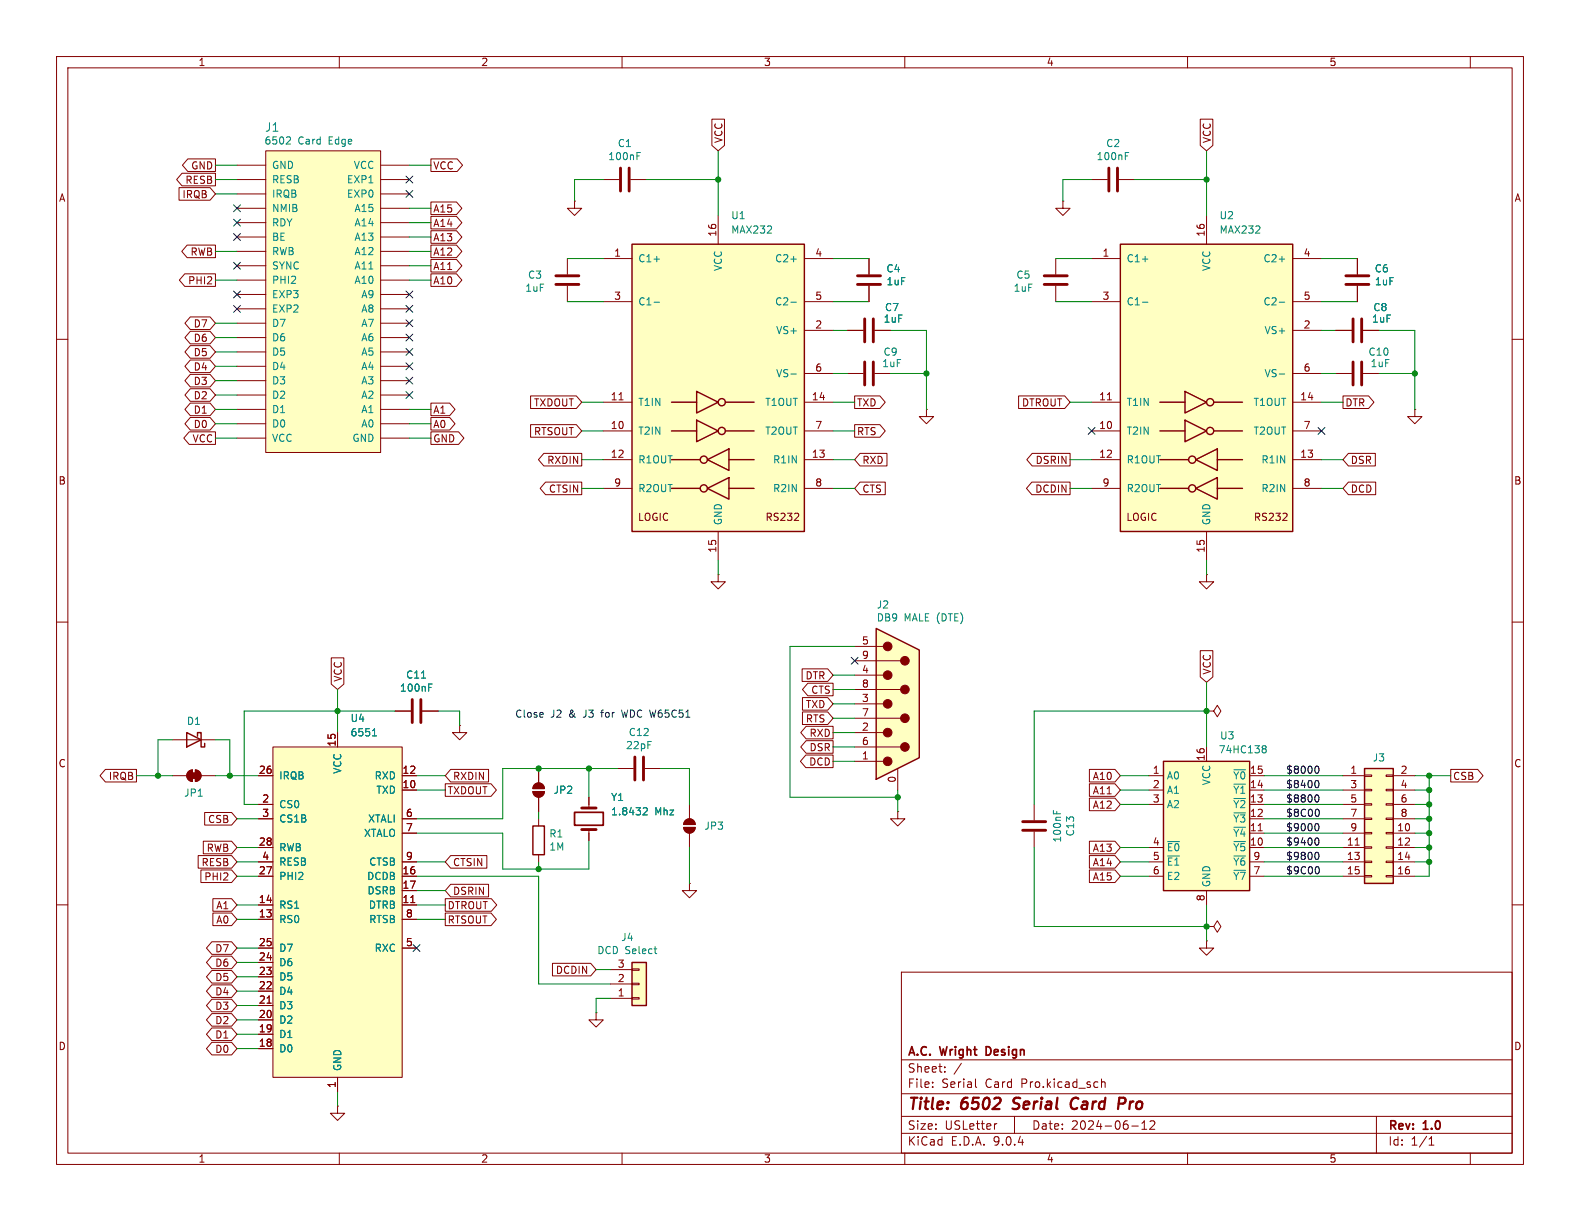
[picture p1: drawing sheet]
<svg xmlns="http://www.w3.org/2000/svg" width="279mm" height="216mm" viewBox="0 0 279 216" stroke-linecap="round" stroke-linejoin="round" font-family="sans-serif">
<g fill="none" stroke="#840000" stroke-width=".18">
<path d="M10 10h259.4v195.9h-259.4zM12 12h255.4v191.9h-255.4zM60 10v2M110 10v2M160 10v2M210 10v2M260 10v2M193 31.8h2.8M197.9 31.8h2.8M186.7 45.7v2.8M186.7 50.5v2.8M10 60h2"/>
<path d="M163.8 72.4v1.3h1.3l-1.3 1.2-1.2-1.2h1.2M163.8 72.4h.1M267.4 60h2M10 110h2M267.4 110h2M30.5 130.8h7.6M10 160h2M159.4 171.9h108v32h-108zM213.4 166.4v1.2h1.2l-1.2 1.3-1.3-1.3h1.3M213.4 166.4h.1M267.4 160h2M159.4 197.4h108"/>
<path d="M159.4 193.4h108M159.4 187.4h108M164.9 192.1v.2M164.9 191.4v.1M167.1 189.4v.2M167.1 188.7v.1M170 188l-1.3 1.9M172.5 190.8v1.3l.2 .2M176.3 198.7l-.3 .1M179.4 197.4v3M194.8 190.8v1.5M194.8 191.4l.2-.1 .4 .1v.9"/>
<path d="M200.1 199.1h1.2M201.9 199.7h.9M201.9 198.6l.5-.4v1.5M203.4 198.3l.5-.1 .2 .1 .1 .3-.9 1.1h.9M243.4 197.4v6.5M60 203.9v2M110 203.9v2M159.4 200.4h108M160 203.9v2M210 203.9v2M252.7 202.5h.9M252.7 201.4l.4-.4v1.5"/>
<path d="M260 203.9v2"/>
</g>
<path d="M179 196l.3 .1M179.4 194.3l-.2 .4 .1 .2M190.3 194.1a1.13 1.13 0 0 0-.9 .7 1.13 1.13 0 0 0 .2 1.2l.3 .1 .5-.1M197.9 194.1l1 .1a.58 .58 0 0 1-.3 1h-.8" fill="none" stroke="#840000" stroke-width=".4"/>
<path d="M174.7 185.1h-.3v1.5h.3" fill="none" stroke="#840000" stroke-width=".3"/>
<path d="M33 129.5l2.6 1.3-2.6 1.3zM34.9 130.2v-.7h.7v2.6h.6v-.7" fill="none" stroke="#840000" stroke-width=".25"/>
<path d="M196.1 29.7v4.1M197.6 29.7v4.1M184.7 48.8h4M184.7 50.3h4" fill="none" stroke="#840000" stroke-width=".51"/>
<path d="M199 27.6h.4M199 27h.6" fill="none" stroke="#008484" stroke-width=".18"/>
<path d="M241.3 135.9h5.1v20.3h-5.1z" fill="#ffffc2"/>
<path d="M241.3 135.9h5.1v20.3h-5.1z" fill="none" stroke="#840000" stroke-width=".25"/>
<g fill="none" stroke="#840000" stroke-width=".18">
<path d="M237.5 137.2h3.8M237.5 139.7h3.8M241.3 137h1.3v.3h-1.3zM241.3 139.6h1.3v.2h-1.3zM245.1 137h1.3v.3h-1.3zM245.1 139.6h1.3v.2h-1.3zM246.4 137.2h3.8M246.4 139.7h3.8M237.5 142.2h3.8M237.5 144.8h3.8M237.5 147.3h3.8M237.5 149.9h3.8"/>
<path d="M237.5 152.4h3.8M237.5 154.9h3.8M239.6 149.4h.8M241.3 142.1h1.3v.3h-1.3zM241.3 144.7h1.3v.2h-1.3zM241.3 147.2h1.3v.2h-1.3zM241.3 149.7h1.3v.3h-1.3zM241.3 152.3h1.3v.2h-1.3zM241.3 154.8h1.3v.3h-1.3zM245.1 142.1h1.3v.3h-1.3zM245.1 144.7h1.3v.2h-1.3zM245.1 147.2h1.3v.2h-1.3z"/>
<path d="M245.1 149.7h1.3v.3h-1.3zM245.1 152.3h1.3v.2h-1.3zM245.1 154.8h1.3v.3h-1.3zM246.4 142.2h3.8M246.4 144.8h3.8M246.4 147.3h3.8M246.4 149.9h3.8M246.4 152.4h3.8M246.4 154.9h3.8M213.4 163.8h1.2l.7-1 .6 1-.6 1-.7-1M213.4 163.8h.1"/>
</g>
<path d="M205.7 134.6h15.3v22.9h-15.3z" fill="#ffffc2"/>
<path d="M205.7 134.6h15.3v22.9h-15.3z" fill="none" stroke="#840000" stroke-width=".25"/>
<g fill="none" stroke="#840000" stroke-width=".18">
<path d="M203.2 137.2h2.5M203.2 139.7h2.5M213.4 132.1v2.5M221 137.2h2.5M221 139.7h2.5M203.2 142.2h2.5M203.2 149.9h2.5M203.2 152.4h2.5M203.2 154.9h2.5M213.4 157.5v2.5M221 142.2h2.5M221 149.9h2.5"/>
<path d="M221 152.4h2.5M221 154.9h2.5M221 144.8h2.5M221 147.3h2.5M222.5 146.9h.7M59.7 195.6v1.3h1.3l-1.3 1.2-1.3-1.2h1.3M59.7 195.6h.1"/>
</g>
<path d="M218.2 136.1h2M223.3 132.3l.1 .1M223.3 131.9h.4l.1 .1 .1 .2-.2 .2M223.4 132.4h.3M223.4 132.4l-.1 .1M223.7 132.4l.2 .2-.1 .4-.1 .1h-.4M206.5 148.8h2.1" fill="none" stroke="#008484" stroke-width=".18"/>
<path d="M48.3 132.1h22.8v58.4h-22.8z" fill="#ffffc2"/>
<g fill="none" stroke="#840000" stroke-width=".18">
<path d="M45.7 137.2h2.6M48.3 132.1h22.8v58.4h-22.8zM59.7 129.5v2.6M71.1 137.2h2.6M71.1 139.7h2.6M45.7 142.2h2.6M45.7 144.8h2.6M45.7 149.9h2.6M45.7 152.4h2.6M45.7 154.9h2.6M71.1 144.8h2.6M71.1 152.4h2.6"/>
<path d="M71.1 154.9h2.6M71.1 147.3h2.6M71.1 157.5h2.6M72.6 159.6h.8M45.7 160h2.6M45.7 162.6h2.6M45.7 167.6h2.6M45.7 170.2h2.6M45.7 172.7h2.6M45.7 175.3h2.6M45.7 177.8h2.6M47.2 177.4h.8"/>
<path d="M71.1 160h2.6M71.1 162.6h2.6M71.1 167.6h2.6M45.7 180.3h2.6M45.7 182.9h2.6M45.7 185.4h2.6M59.7 190.5v2.5"/>
</g>
<path d="M65.9 130.1h.7M66 129.2l.2-.4v1.3" fill="none" stroke="#008484" stroke-width=".18"/>
<path d="M154.9 111.1l7.7 3.8v19.1l-7.7 3.8z" fill="#ffffc2"/>
<g fill="none" stroke="#840000" stroke-width=".18">
<path d="M101.6 35.6v1.2h1.3l-1.3 1.3-1.3-1.3h1.3M101.6 35.6h.1M106.7 31.8h2.8M111.5 31.8h2.8M100.3 45.7v2.8M100.3 50.5v2.8M149.9 58.4h2.8M153.7 45.7v2.8M153.7 50.5v2.8M154.7 58.4h2.8M236.2 58.4h2.8M240 45.7v2.8"/>
<path d="M240 50.5v2.8M241 58.4h2.8M149.9 66h2.8M154.7 66h2.8M236.2 66h2.8M241 66h2.8M151.1 114.3h5.1M151.1 116.8h8.2M151.1 119.4h5.1M213.4 101.6v1.3h1.2l-1.2 1.2-1.3-1.2h1.3M213.4 101.6h.1M151.1 121.9h8.2"/>
<path d="M151.1 124.5h5.1M151.1 127h8.2M151.1 129.5h5.1M151.1 132.1h8.2M151.1 134.6h5.1M158.7 135.9v3.8M213.4 125.7h1.2l.7-1 .6 1-.6 1-.7-1M213.4 125.7h.1M182.9 142.2v2.8M182.9 147.1v2.8"/>
</g>
<path d="M154.9 111.1l7.7 3.8v19.1l-7.7 3.8z" fill="none" stroke="#840000" stroke-width=".25"/>
<g fill="#840000" stroke="#840000" stroke-width=".18">
<circle cx="157" cy="114.3" r=".76"/>
<circle cx="157" cy="119.4" r=".76"/>
<circle cx="157" cy="124.5" r=".76"/>
<circle cx="157" cy="129.5" r=".76"/>
<circle cx="157" cy="134.6" r=".76"/>
<circle cx="160" cy="116.8" r=".76"/>
<circle cx="160" cy="121.9" r=".76"/>
<circle cx="160" cy="127" r=".76"/>
<circle cx="160" cy="132.1" r=".76"/>
</g>
<g fill="none" stroke="#840000" stroke-width=".51">
<path d="M109.7 29.7v4.1M111.3 29.7v4.1M98.3 48.8h4.1M98.3 50.3h4.1M151.6 48.8h4.1M151.6 50.3h4.1M152.9 56.4v4.1M154.4 56.4v4.1M238 48.8h4.1M238 50.3h4.1M239.3 56.4v4.1M240.8 56.4v4.1"/>
<path d="M152.9 64v4.1M154.4 64v4.1M239.3 64v4.1M240.8 64v4.1M180.8 145.3h4.1M180.8 146.8h4.1"/>
</g>
<path d="M112.6 27.6h.5M112.6 27h.6M186.3 143.3v.6M186.9 143.5v.4" fill="none" stroke="#008484" stroke-width=".18"/>
<path d="M198.1 43.2h30.5v50.8h-30.5z" fill="#ffffc2"/>
<g fill="none" stroke="#840000" stroke-width=".25">
<path d="M198.1 43.2h30.5v50.8h-30.5zM205.1 71.1h4.4M205.1 76.2h4.4M209.5 69.2l3.9 1.9-3.9 1.9zM209.5 74.3l3.9 1.9-3.9 1.9zM214.6 71.1h5.1M214.6 76.2h5.1M205.1 81.3h5.1M205.1 86.4h5.1M211.5 81.3l3.8-1.9v3.8zM211.5 86.4l3.8-1.9v3.8zM215.3 81.3h4.4"/>
<path d="M215.3 86.4h4.4M94.2 146.1h2.1v5h-2.1z"/>
<circle cx="214" cy="71.1" r=".63"/>
<circle cx="214" cy="76.2" r=".63"/>
<circle cx="210.8" cy="81.3" r=".63"/>
<circle cx="210.8" cy="86.4" r=".63"/>
</g>
<g fill="none" stroke="#840000" stroke-width=".18">
<path d="M188 35.6v1.2h1.2l-1.2 1.3-1.3-1.3h1.3M188 35.6h.1M213.4 38.1v5.1M193 45.7h5.1M193 53.3h5.1M228.6 45.7h5.1M228.6 53.3h5.1M228.6 58.4h5.1M193 71.1h5.1M193 76.2h5.1M195.8 70.7h.7M228.6 71.1h5.1"/>
<path d="M228.6 76.2h5.1M228.6 66h5.1M193 81.3h5.1M193 86.4h5.1M213.4 94v5.1M226.8 92h.8M227.5 90.9v.4M228.6 81.3h5.1M228.6 86.4h5.1M127 101.6v1.3h1.3l-1.3 1.2-1.3-1.2h1.3M127 101.6h.1M94.2 140h2.1a1.02 1.02 0 0 1-1.1 1 1.02 1.02 0 0 1-1-1z"/>
<path d="M94.5 138.7a1.02 1.02 0 0 1 1.1-.2 1.02 1.02 0 0 1 .7 .9h-2.1zM95.2 135.9v2.5M109.2 135.9h2.8M114 135.9h2.8M95.2 141v2.5M95.2 144.8v1.3M95.2 151.1v1.3M104.1 141v1.9M104.1 146.7v1.9M120.9 146.3h2a1.02 1.02 0 0 1-1 1 1.02 1.02 0 0 1-1-1zM121.2 145.1a1.02 1.02 0 0 1 1.1-.2 1.02 1.02 0 0 1 .6 .9h-2zM121.9 156.2v1.3h1.3l-1.3 1.3-1.3-1.3h1.3"/>
<path d="M121.9 156.2h.1M121.9 142.2v2.6M121.9 147.3v2.6M158.7 143.5v1.3h1.3l-1.3 1.3-1.2-1.3h1.2M158.7 143.5h.1"/>
</g>
<path d="M202 45.8h1M202 53.4h1M226.2 45.8h1M226.2 53.4h1M226.2 66.1h1M113.8 142.9l.4-.1 .3 .4-.8 .9h.8" fill="none" stroke="#008484" stroke-width=".18"/>
<path d="M112.3 133.9v4M113.8 133.9v4M102.9 142.9h2.5M102.9 146.7h2.5" fill="none" stroke="#840000" stroke-width=".51"/>
<path d="M101.6 143.6h5.1v2.3h-5.1z" fill="none" stroke="#840000" stroke-width=".3"/>
<g fill="#840000" stroke="#840000" stroke-width=".18">
<path d="M94.2 140h2.1a1.02 1.02 0 0 1-1.1 1 1.02 1.02 0 0 1-1-1z"/>
<path d="M94.5 138.7a1.02 1.02 0 0 1 1.1-.2 1.02 1.02 0 0 1 .7 .9h-2.1z"/>
<path d="M120.9 146.3h2a1.02 1.02 0 0 1-1 1 1.02 1.02 0 0 1-1-1z"/>
<path d="M121.2 145.1a1.02 1.02 0 0 1 1.1-.2 1.02 1.02 0 0 1 .6 .9h-2z"/>
</g>
<path d="M111.8 43.2h30.4v50.8h-30.4z" fill="#ffffc2"/>
<g fill="none" stroke="#840000" stroke-width=".25">
<path d="M111.8 43.2h30.4v50.8h-30.4zM118.7 71.1h4.5M118.7 76.2h4.5M123.2 69.2l3.8 1.9-3.8 1.9zM123.2 74.3l3.8 1.9-3.8 1.9zM128.3 71.1h5M128.3 76.2h5M118.7 81.3h5.1M118.7 86.4h5.1M125.1 81.3l3.8-1.9v3.8zM125.1 86.4l3.8-1.9v3.8zM128.9 81.3h4.4"/>
<path d="M128.9 86.4h4.4"/>
<circle cx="127.6" cy="76.2" r=".63"/>
<circle cx="127.6" cy="71.1" r=".63"/>
<circle cx="124.5" cy="86.4" r=".63"/>
<circle cx="124.5" cy="81.3" r=".63"/>
</g>
<g fill="none" stroke="#840000" stroke-width=".18">
<path d="M127 38.1v5.1M106.7 45.7h5.1M106.7 53.3h5.1M142.2 45.7h5.1M142.2 53.3h5.1M142.2 58.4h5.1M106.7 71.1h5.1M106.7 76.2h5.1M109.5 70.7h.7M142.2 71.1h5.1M142.2 76.2h5.1M142.2 66h5.1"/>
<path d="M250.2 72.4v1.3h1.3l-1.3 1.2-1.3-1.2h1.3M250.2 72.4h.1M106.7 81.3h5.1M106.7 86.4h5.1M127 94v5.1M140.5 92h.7M141.2 90.9v.4M142.2 81.3h5.1M142.2 86.4h5.1"/>
</g>
<path d="M115.7 45.8h.9M115.7 53.4h.9M139.9 45.8h.9M139.9 53.4h.9M139.9 66.1h.9" fill="none" stroke="#008484" stroke-width=".18"/>
<path d="M47 26.7h20.3v53.3h-20.3z" fill="#ffffc2"/>
<g fill="none" stroke="#840000" stroke-width=".18">
<path d="M41.9 29.2h5.1M41.9 31.8h5.1M41.9 34.3h5.1M41.9 36.8h5.1M41.9 39.4h5.1M47 26.7h20.3v53.3h-20.3zM67.3 29.2h5.1M67.3 31.8h5.1M67.3 34.3h5.1M67.3 36.8h5.1M67.3 39.4h5.1M41.9 41.9h5.1"/>
<path d="M41.9 44.5h5.1M41.9 47h5.1M41.9 49.5h5.1M41.9 52.1h5.1M41.9 54.6h5.1M41.9 57.2h5.1M41.9 59.7h5.1M67.3 41.9h5.1M67.3 44.5h5.1M67.3 47h5.1M67.3 49.5h5.1M67.3 52.1h5.1"/>
<path d="M67.3 54.6h5.1M67.3 57.2h5.1M67.3 59.7h5.1M41.9 62.2h5.1M41.9 64.8h5.1M41.9 67.3h5.1M41.9 69.9h5.1M41.9 72.4h5.1M41.9 74.9h5.1M41.9 77.5h5.1M67.3 62.2h5.1M67.3 64.8h5.1"/>
<path d="M67.3 67.3h5.1M67.3 69.9h5.1M67.3 72.4h5.1M67.3 74.9h5.1M67.3 77.5h5.1M81.3 128.3v1.2h1.2l-1.2 1.3-1.3-1.3h1.3M81.3 128.3h.1"/>
</g>
<path d="M51.1 24.2l.3 .2-.1 .3-.7 .8h.8" fill="none" stroke="#008484" stroke-width=".18"/>
<path d="M111.8 170.2h2.5v7.6h-2.5z" fill="#ffffc2"/>
<path d="M111.8 170.2h2.5v7.6h-2.5z" fill="none" stroke="#840000" stroke-width=".25"/>
<g fill="none" stroke="#840000" stroke-width=".18">
<path d="M31.7 33.2h5.4l1 1.1-1 1.1h-5.4zM32.2 30.6h5.9v2.3h-5.9l-1-1.1zM33.2 28.1h4.9v2.2h-4.9l-.9-1.1zM76.2 28.1h4.6l1 1.1-1 1.1h-4.6zM76.2 38.3h4.5l1 1.1-1 1.1h-4.5zM76.2 35.7h4.5l1 1.1-1 1.1h-4.5zM125.9 21.1h2.2v4.6l-1.1 1-1.1-1zM212.2 21.1h2.3v4.6l-1.1 1-1.2-1zM32.7 48.4h5.4v2.2h-5.4l-1-1.1zM33.1 43.3h5v2.3h-5l-1-1.1zM33.7 56h3.4l1 1.2-1 1.1h-3.4l-1-1.1zM33.7 58.6h3.4l1 1.1-1 1.1h-3.4l-1-1.1z"/>
<path d="M76.2 40.8h4.5l1 1.1-1 1.1h-4.5zM76.2 43.3h4.5l1 1.2-1 1.1h-4.5zM76.2 45.9h4.5l1 1.1-1 1.1h-4.5zM76.2 48.4h4.5l1 1.1-1 1.1h-4.5zM149.9 58.4h2.8M153.7 45.7v2.8M153.7 50.5v2.8M154.7 58.4h2.8M236.2 58.4h2.8M240 45.7v2.8M240 50.5v2.8M241 58.4h2.8"/>
<path d="M33.5 76.4h4.6v2.2h-4.6l-1-1.1zM33.7 71.3h3.4l1 1.1-1 1.1h-3.4l-1-1.1zM33.7 68.7h3.4l1 1.2-1 1.1h-3.4l-1-1.1zM33.7 73.8h3.4l1 1.1-1 1.1h-3.4l-1-1.1zM33.7 66.2h3.4l1 1.1-1 1.1h-3.4l-1-1.1zM33.7 61.1h3.4l1 1.1-1 1.1h-3.4l-1-1.1zM33.7 63.7h3.4l1 1.1-1 1.1h-3.4l-1-1.1zM76.2 73.8h3.3l1 1.1-1 1.1h-3.3zM76.2 71.3h3.3l1 1.1-1 1.1h-3.3zM76.2 76.4h4.9l.9 1.1-.9 1.1h-4.9zM93.8 75.1h8.1l1 1.1-1 1.1h-8.1zM93.8 70h8.1l1 1.1-1 1.1h-8.1z"/>
<path d="M151.1 75.1h4.5l.9 1.1-.9 1.1h-4.5zM151.1 70h4.5l.9 1.1-.9 1.1h-4.5zM180.1 70h8.2l.9 1.1-.9 1.1h-8.2zM237.5 70h4.5l1 1.1-1 1.1h-4.5zM96.2 80.2h6.7v2.2h-6.7l-1-1.1zM96.5 85.2h6.4v2.3h-6.4l-1-1.1zM152.1 85.2h4.4v2.3h-4.4l-1-1.1zM152.1 80.2h4.7v2.2h-4.7l-1-1.1zM182.5 85.2h6.7v2.3h-6.7l-1-1.1zM182.5 80.2h6.7v2.2h-6.7l-.9-1.1zM238.4 80.2h4.8v2.2h-4.8l-.9-1.1zM238.4 85.2h4.9v2.3h-4.9l-.9-1.1z"/>
<path d="M58.6 116.3h2.2v4.7l-1.1 .9-1.1-.9zM141.8 118.3h4.6l.9 1.1-.9 1.1h-4.6zM212.2 115.1h2.3v4.6l-1.1 1-1.2-1zM18.6 136h5.5v2.3h-5.5l-.9-1.1zM30.5 137.2h2.5M33.3 136.4l.7-.3v2.1a1.02 1.02 0 0 1-.9-.7 1.02 1.02 0 0 1 .2-1.1zM34.5 136.1a1.02 1.02 0 0 1 1.1 1.1 1.02 1.02 0 0 1-1.1 1zM35.6 137.2h2.5M45.7 137.2h2.6M59.7 129.5v2.6M69.8 125.7h2.8M71.1 137.2h2.6"/>
<path d="M71.1 139.7h2.6M74.7 125.7h2.8M78.7 138.6h8.1l1 1.1-1 1.1h-8.1zM79.7 136h6.7v2.3h-6.7l-1-1.1zM95.2 135.9v2.5M141.9 125.9h4.5l.9 1.1-.9 1.1h-4.5zM141.9 123.3h4.5l.9 1.2-.9 1.1h-4.5zM142.5 133.5h4.8v2.2h-4.8l-1-1.1zM142.6 131h4.7v2.2h-4.7l-1-1.1zM142.6 128.4h4.7v2.3h-4.7l-1-1.2zM142.9 120.8h4.4v2.2h-4.4l-1-1.1zM192.6 138.6h4.6l.9 1.1-.9 1.1h-4.6z"/>
<path d="M192.6 136h4.6l.9 1.2-.9 1.1h-4.6zM256.5 136h4.8l1 1.2-1 1.1h-4.8zM35 151.3h6l.9 1.1-.9 1.1h-6zM35.5 153.8h5.5l.9 1.1-.9 1.2h-5.5zM35.9 148.7h5.1l.9 1.2-.9 1.1h-5.1zM36.2 143.7h4.8l.9 1.1-.9 1.1h-4.8zM37.6 158.9h3.4l.9 1.1-.9 1.1h-3.4zM45.7 142.2h2.6M45.7 144.8h2.6M45.7 149.9h2.6M45.7 152.4h2.6M45.7 154.9h2.6"/>
<path d="M71.1 144.8h2.6M71.1 152.4h2.6M71.1 154.9h2.6M71.1 147.3h2.6M71.1 157.5h2.6M72.6 159.6h.8M78.7 158.9h8.2l.9 1.1-.9 1.1h-8.2zM79.7 151.3h6.4v2.2h-6.4l-1-1.1zM79.7 156.4h6.7v2.2h-6.7l-1-1.1zM95.2 141v2.5M104.1 141v1.2M104.1 147.3v1.3"/>
<path d="M192.6 141.1h4.6l.9 1.1-.9 1.2h-4.6zM192.6 148.7h4.6l.9 1.2-.9 1.1h-4.6zM192.6 151.3h4.6l.9 1.1-.9 1.1h-4.6zM192.6 153.8h4.6l.9 1.1-.9 1.2h-4.6zM37.5 176.7h3.5l.9 1.1-.9 1.1h-3.5l-1-1.1zM37.5 174.1h3.5l.9 1.2-.9 1.1h-3.5l-1-1.1zM37.5 179.2h3.5l.9 1.1-.9 1.2h-3.5l-1-1.2zM37.5 171.6h3.5l.9 1.1-.9 1.1h-3.5l-1-1.1zM37.5 166.5h3.5l.9 1.1-.9 1.2h-3.5l-1-1.2zM37.5 169.1h3.5l.9 1.1-.9 1.1h-3.5l-1-1.1zM37.6 161.4h3.4l.9 1.2-.9 1.1h-3.4zM45.7 160h2.6"/>
<path d="M45.7 162.6h2.6M45.7 167.6h2.6M45.7 170.2h2.6M45.7 172.7h2.6M45.7 175.3h2.6M45.7 177.8h2.6M47.2 177.4h.8M71.1 160h2.6M71.1 162.6h2.6M71.1 167.6h2.6M78.7 161.4h8.1l1 1.2-1 1.1h-8.1zM97.7 170.3h6.8l.9 1.2-.9 1.1h-6.8z"/>
<path d="M105.4 179.1v1.2h1.3l-1.3 1.3-1.3-1.3h1.3M105.4 179.1h.1M107.9 176.5h3.9M107.9 174h3.9M107.9 171.5h3.9M111.8 176.4h1.2v.3h-1.2zM111.8 173.9h1.2v.2h-1.2zM111.8 171.3h1.2v.3h-1.2zM37.5 184.3h3.5l.9 1.1-.9 1.1h-3.5l-1-1.1zM37.5 181.8h3.5l.9 1.1-.9 1.1h-3.5l-1-1.1zM45.7 180.3h2.6M45.7 182.9h2.6"/>
<path d="M45.7 185.4h2.6M59.7 190.5v2.5"/>
</g>
<path d="M74.5 119.9h.8M65.9 130.1h.7M66 129.2l.2-.4v1.3M75.8 121.6h.4M75.8 120.9h.6M113.8 142.9l.4-.1 .3 .4-.8 .9h.8M115.7 167.8h.4M115.9 168.6h.2" fill="none" stroke="#008484" stroke-width=".18"/>
<path d="M72.9 123.7v4.1M74.4 123.7v4.1" fill="none" stroke="#840000" stroke-width=".51"/>
<g fill="#840000" stroke="#840000" stroke-width=".18">
<path d="M33.8 136.7h1v1h-1z"/>
<path d="M33.3 136.4l.7-.3v2.1a1.02 1.02 0 0 1-.9-.7 1.02 1.02 0 0 1 .2-1.1z"/>
<path d="M34.5 136.1a1.02 1.02 0 0 1 1.1 1.1 1.02 1.02 0 0 1-1.1 1z"/>
</g>
<path d="M232.7 135.5h.1a.68 .68 0 0 1 .5 .6 .68 .68 0 0 1-.5 .6h-.1M232.7 138.1l.1-.1a.68 .68 0 0 1 .5 .6 .68 .68 0 0 1-.5 .7l-.1-.1M232.7 150.8l.1-.1a.68 .68 0 0 1 .5 .6 .68 .68 0 0 1-.5 .7l-.1-.1M232.7 140.6l.1-.1a.68 .68 0 0 1 .5 .7 .68 .68 0 0 1-.5 .6h-.1M232.7 145.7l.1-.1a.68 .68 0 0 1 .5 .7 .68 .68 0 0 1-.5 .6l-.1-.1M232.7 148.2h.1a.68 .68 0 0 1 .5 .6 .68 .68 0 0 1-.5 .6h-.1M233 143.1a.79 .79 0 0 1 0 1.3M233 153.2a.79 .79 0 0 1 0 1.3" fill="none" stroke="#000" stroke-width=".18"/>
<g fill="none" stroke="#008400" stroke-width=".18">
<path d="M38.1 31.8h3.8M38.1 29.2h3.8M38.1 34.3h3.8M72.4 29.2h3.8M72.4 36.8h3.8M72.4 39.4h3.8M106.7 31.8h-5.1v3.8M114.3 31.8h12.7M127 26.7v11.4M193 31.8h-5v3.8M200.7 31.8h12.7M213.4 26.7v11.4"/>
<path d="M38.1 49.5h3.8M38.1 44.5h3.8M38.1 57.2h3.8M38.1 59.7h3.8M72.4 41.9h3.8M72.4 49.5h3.8M72.4 47h3.8M72.4 44.5h3.8M100.3 45.7h6.4M100.3 53.3h6.4M147.3 45.7h6.4M147.3 58.4h2.6"/>
<path d="M147.3 53.3h6.4M157.5 58.4h6.3v14M186.7 45.7h6.3M186.7 53.3h6.3M233.7 45.7h6.3M233.7 58.4h2.5M233.7 53.3h6.3M243.8 58.4h6.4v14M38.1 72.4h3.8M38.1 77.5h3.8M38.1 74.9h3.8M38.1 62.2h3.8"/>
<path d="M38.1 64.8h3.8M38.1 69.9h3.8M38.1 67.3h3.8M72.4 72.4h3.8M72.4 77.5h3.8M72.4 74.9h3.8M102.9 71.1h3.8M102.9 76.2h3.8M147.3 66h2.6M147.3 71.1h3.8M147.3 76.2h3.8M157.5 66h6.3"/>
<path d="M189.2 71.1h3.8M233.7 66h2.5M233.7 71.1h3.8M243.8 66h6.4M102.9 86.4h3.8M102.9 81.3h3.8M127 99.1v2.5M147.3 86.4h3.8M147.3 81.3h3.8M189.2 86.4h3.8M189.2 81.3h3.8M213.4 99.1v2.5"/>
<path d="M233.7 86.4h3.8M233.7 81.3h3.8M147.3 119.4h3.8M151.1 114.3h-11.4v26.7h19M24.1 137.2h6.4M30.5 130.8h-2.6v6.4M38.1 137.2h7.6M38.1 130.8h2.5v6.4M59.7 121.9v7.6M69.8 125.7h-26.6v16.5h2.5M73.7 139.7h5M73.7 137.2h5"/>
<path d="M77.5 125.7h3.8v2.6M104.1 135.9v5.1M109.2 135.9h-20.3v8.9h-15.2M116.8 135.9h5.1v6.3M147.3 124.5h3.8M147.3 127h3.8M147.3 132.1h3.8M147.3 134.6h3.8M147.3 129.5h3.8M147.3 121.9h3.8M158.7 139.7v3.8M198.1 139.7h5.1"/>
<path d="M198.1 137.2h5.1M213.4 120.7v11.4M213.4 125.7h-30.5v16.5M223.5 139.7h14M223.5 137.2h14M250.2 139.7h2.5M250.2 137.2h6.3M252.7 137.2v17.7h-2.5M41.9 152.4h3.8M41.9 149.9h3.8M41.9 154.9h3.8M41.9 144.8h3.8"/>
<path d="M73.7 147.3h15.2v6.4h15.2v-5.1M73.7 152.4h5M73.7 154.9h21.5v19.1h12.7M73.7 157.5h5M95.2 143.5v1.3M95.2 152.4v1.3M121.9 149.9v6.3M182.9 149.9v13.9h30.5M198.1 152.4h5.1M198.1 149.9h5.1M198.1 154.9h5.1M198.1 142.2h5.1"/>
<path d="M223.5 147.3h14M223.5 152.4h14M223.5 149.9h14M223.5 154.9h14M223.5 142.2h14M223.5 144.8h14M250.2 147.3h2.5M250.2 152.4h2.5M250.2 149.9h2.5M250.2 142.2h2.5M250.2 144.8h2.5M41.9 162.6h3.8"/>
<path d="M41.9 160h3.8M41.9 167.6h3.8M41.9 170.2h3.8M41.9 172.7h3.8M41.9 175.3h3.8M41.9 177.8h3.8M73.7 162.6h5M73.7 160h5M105.4 171.5h2.5M107.9 176.5h-2.5v2.6M213.4 160v6.4M41.9 180.3h3.8"/>
<path d="M41.9 182.9h3.8M41.9 185.4h3.8M59.7 193v2.6"/>
</g>
<g fill="none" stroke="#000084" stroke-width=".18">
<path d="M41.3 36.2l1.2 1.2M41.3 38.8l1.2 1.2M42.5 36.2l-1.2 1.2M42.5 38.8l-1.2 1.2M71.8 31.1l1.2 1.3M71.8 33.7l1.2 1.2M73 31.1l-1.2 1.3M73 33.7l-1.2 1.2M41.3 54l1.2 1.2M41.3 46.4l1.2 1.2M41.3 51.5l1.2 1.2M41.3 41.3l1.2 1.2"/>
<path d="M42.5 54l-1.2 1.2M42.5 46.4l-1.2 1.2M42.5 51.5l-1.2 1.2M42.5 41.3l-1.2 1.2M71.8 59.1l1.2 1.2M71.8 56.5l1.2 1.3M71.8 54l1.2 1.2M71.8 51.5l1.2 1.2M73 59.1l-1.2 1.2M73 56.5l-1.2 1.3M73 54l-1.2 1.2M73 51.5l-1.2 1.2"/>
<path d="M71.8 66.7l1.2 1.2M71.8 69.2l1.2 1.3M71.8 64.2l1.2 1.2M71.8 61.6l1.2 1.2M73 66.7l-1.2 1.2M73 69.2l-1.2 1.3M73 64.2l-1.2 1.2M73 61.6l-1.2 1.2M192.4 75.6l1.2 1.2M193.6 75.6l-1.2 1.2M233.1 75.6l1.2 1.2M234.3 75.6l-1.2 1.2"/>
<path d="M150.5 116.2l1.2 1.2M151.7 116.2l-1.2 1.2M73.1 167l1.2 1.2M74.3 167l-1.2 1.2"/>
</g>
<path d="M109.9 125.6l.3 1.2" fill="none" stroke="#0000c2" stroke-width=".18"/>
<g fill="#008400" stroke="#008400" stroke-width=".18">
<circle cx="252.7" cy="149.9" r=".46"/>
<circle cx="252.7" cy="147.3" r=".46"/>
<circle cx="252.7" cy="152.4" r=".46"/>
<circle cx="252.7" cy="144.8" r=".46"/>
<circle cx="252.7" cy="142.2" r=".46"/>
<circle cx="252.7" cy="139.7" r=".46"/>
<circle cx="104.1" cy="135.9" r=".46"/>
<circle cx="158.7" cy="141" r=".46"/>
<circle cx="250.2" cy="66" r=".46"/>
<circle cx="252.7" cy="137.2" r=".46"/>
<circle cx="213.4" cy="31.8" r=".46"/>
<circle cx="213.4" cy="125.7" r=".46"/>
<circle cx="127" cy="31.8" r=".46"/>
<circle cx="163.8" cy="66" r=".46"/>
<circle cx="213.4" cy="163.8" r=".46"/>
<circle cx="95.2" cy="153.7" r=".46"/>
<circle cx="95.2" cy="135.9" r=".46"/>
<circle cx="59.7" cy="125.7" r=".46"/>
<circle cx="40.6" cy="137.2" r=".46"/>
<circle cx="27.9" cy="137.2" r=".46"/>
</g>
<g font-size="2.8" fill="#840000">
<text x="160.4" y="196.8">Title:</text>
<text x="170.1" y="196.8">6502</text>
<text x="180" y="196.8">Serial</text>
<text x="191" y="196.8">Card</text>
<text x="200.2" y="196.8">Pro</text>
</g>
<text font-size="2.1" fill="#008484" x="46.8" y="23.5">J1</text>
<g font-size="2.1" fill="#840000">
<text x="160.4" y="189.9">Sheet:</text>
<text x="160.4" y="187.1">A.C.</text>
<text x="166.4" y="187.1">Wright</text>
<text x="175" y="187.1">Design</text>
<text x="160.4" y="192.6">File:</text>
<text x="166.5" y="192.6">Serial</text>
<text x="174.3" y="192.6">Card</text>
<text x="180.7" y="192.6">Pro.kicad_sch</text>
<text x="160.4" y="202.8">KiCad</text>
<text x="160.4" y="200">Size:</text>
<text x="167.1" y="200">USLetter</text>
<text x="168.1" y="202.8">E.D.A.</text>
<text x="175.7" y="202.8">9.0.4</text>
<text x="182.4" y="200">Date:</text>
<text x="189.4" y="200">2024-06-12</text>
<text x="245.4" y="200.2">Rev:</text>
<text x="245.4" y="202.8">Id:</text>
<text x="249.5" y="202.8">1/1</text>
<text x="251.8" y="200.2">1.0</text>
</g>
<g font-size="1.8" fill="#840000">
<text x="35" y="11.9">1</text>
<text x="85" y="11.9">2</text>
<text x="135" y="11.9">3</text>
<text x="185" y="11.9">4</text>
<text x="235" y="11.9">5</text>
<text x="128" y="25.4" transform="rotate(-90 128 25.4)">VCC</text>
<text x="214.3" y="25.4" transform="rotate(-90 214.3 25.4)">VCC</text>
<text x="10.3" y="35.9">A</text>
<text x="32.2" y="35.2">IRQB</text>
<text x="32.7" y="32.7">RESB</text>
<text x="33.7" y="30.2">GND</text>
<text x="76.5" y="30.2">VCC</text>
<text x="267.7" y="35.9">A</text>
<text x="76.5" y="40.3">A14</text>
<text x="76.5" y="37.8">A15</text>
<text x="126.7" y="42" transform="rotate(-90 126.7 42)">16</text>
<text x="213.1" y="42" transform="rotate(-90 213.1 42)">16</text>
<text x="33.6" y="45.4">RWB</text>
<text x="76.5" y="42.9">A13</text>
<text x="76.5" y="45.4">A12</text>
<text x="76.5" y="47.9">A11</text>
<text x="108.5" y="45.5">1</text>
<text x="144.1" y="45.5">4</text>
<text x="194.9" y="45.5">1</text>
<text x="230.4" y="45.5">4</text>
<text x="33.2" y="50.5">PHI2</text>
<text x="76.5" y="50.5">A10</text>
<text x="108.5" y="53.1">3</text>
<text x="144.1" y="53.1">5</text>
<text x="194.9" y="53.1">3</text>
<text x="230.4" y="53.1">5</text>
<text x="34.1" y="58.1">D7</text>
<text x="144.1" y="58.2">2</text>
<text x="230.4" y="58.2">2</text>
<text x="34.1" y="63.2">D5</text>
<text x="34.1" y="60.6">D6</text>
<text x="34.1" y="65.7">D4</text>
<text x="144.1" y="65.8">6</text>
<text x="230.4" y="65.8">6</text>
<text x="34.1" y="70.8">D2</text>
<text x="34.1" y="68.3">D3</text>
<text x="107.9" y="70.9">11</text>
<text x="143.5" y="70.9">14</text>
<text x="194.3" y="70.9">11</text>
<text x="229.8" y="70.9">14</text>
<text x="34.1" y="73.3">D1</text>
<text x="34.1" y="75.9">D0</text>
<text x="76.5" y="75.9">A0</text>
<text x="76.5" y="73.3">A1</text>
<text x="94.3" y="77.2">RTSOUT</text>
<text x="94.3" y="72.1">TXDOUT</text>
<text x="107.9" y="75.9">10</text>
<text x="144.1" y="75.9">7</text>
<text x="151.4" y="77.2">RTS</text>
<text x="151.4" y="72.1">TXD</text>
<text x="180.6" y="72.1">DTROUT</text>
<text x="194.3" y="75.9">10</text>
<text x="230.4" y="75.9">7</text>
<text x="237.8" y="72.1">DTR</text>
<text x="34" y="78.4">VCC</text>
<text x="76.5" y="78.4">GND</text>
<text x="96.7" y="82.2">RXDIN</text>
<text x="107.9" y="81">12</text>
<text x="143.5" y="81">13</text>
<text x="152.4" y="82.2">RXD</text>
<text x="183" y="82.2">DSRIN</text>
<text x="194.3" y="81">12</text>
<text x="229.8" y="81">13</text>
<text x="238.8" y="82.2">DSR</text>
<text x="10.3" y="85.9">B</text>
<text x="97" y="87.3">CTSIN</text>
<text x="108.5" y="86.1">9</text>
<text x="144.1" y="86.1">8</text>
<text x="152.4" y="87.3">CTS</text>
<text x="183" y="87.3">DCDIN</text>
<text x="194.9" y="86.1">9</text>
<text x="230.4" y="86.1">8</text>
<text x="238.8" y="87.3">DCD</text>
<text x="267.7" y="85.9">B</text>
<text x="112.7" y="92.3">LOGIC</text>
<text x="135.3" y="92.3">RS232</text>
<text x="199.1" y="92.3">LOGIC</text>
<text x="221.6" y="92.3">RS232</text>
<text x="126.7" y="97.8" transform="rotate(-90 126.7 97.8)">15</text>
<text x="213.1" y="97.8" transform="rotate(-90 213.1 97.8)">15</text>
<text x="152.3" y="114">5</text>
<text x="152.3" y="116.6">9</text>
<text x="152.3" y="119.1">4</text>
<text x="214.3" y="119.4" transform="rotate(-90 214.3 119.4)">VCC</text>
<text x="60.6" y="120.6" transform="rotate(-90 60.6 120.6)">VCC</text>
<text x="142.3" y="120.3">DTR</text>
<text x="142.4" y="125.4">TXD</text>
<text x="143.4" y="122.9">CTS</text>
<text x="152.3" y="121.7">8</text>
<text x="152.3" y="124.2">3</text>
<text x="142.4" y="128">RTS</text>
<text x="143" y="130.5">RXD</text>
<text x="152.3" y="126.7">7</text>
<text x="152.3" y="129.3">2</text>
<text x="152.3" y="131.8">6</text>
<text x="10.3" y="135.9">C</text>
<text x="45.7" y="136.9">26</text>
<text x="59.4" y="132.1" transform="rotate(-90 59.4 132.1)">15</text>
<text x="71.1" y="136.9">12</text>
<text x="143" y="135.6">DCD</text>
<text x="143" y="133">DSR</text>
<text x="152.3" y="134.4">1</text>
<text x="203.8" y="136.9">1</text>
<text x="213.1" y="134.7" transform="rotate(-90 213.1 134.7)">16</text>
<text x="220.9" y="136.9">15</text>
<text x="238.7" y="136.9">1</text>
<text x="247.6" y="136.9">2</text>
<text x="267.7" y="135.9">C</text>
<text x="19.1" y="138.1">IRQB</text>
<text x="46.3" y="142">2</text>
<text x="71.1" y="139.4">10</text>
<text x="79.1" y="140.7">TXDOUT</text>
<text x="80" y="138.1">RXDIN</text>
<text x="158.5" y="138.5" transform="rotate(-90 158.5 138.5)">0</text>
<text x="193.1" y="143.2">A12</text>
<text x="193.1" y="140.7">A11</text>
<text x="193.1" y="138.1">A10</text>
<text x="203.8" y="139.4">2</text>
<text x="203.8" y="142">3</text>
<text x="220.9" y="139.4">14</text>
<text x="220.9" y="142">13</text>
<text x="238.7" y="139.4">3</text>
<text x="238.7" y="142">5</text>
<text x="247.6" y="139.4">4</text>
<text x="247.6" y="142">6</text>
<text x="256.9" y="138.1">CSB</text>
<text x="36.7" y="145.7">CSB</text>
<text x="45.7" y="149.6">28</text>
<text x="46.3" y="144.5">3</text>
<text x="71.7" y="144.5">6</text>
<text x="71.7" y="147.1">7</text>
<text x="203.8" y="149.6">4</text>
<text x="220.9" y="144.5">12</text>
<text x="220.9" y="147.1">11</text>
<text x="220.9" y="149.6">10</text>
<text x="238.1" y="149.6">11</text>
<text x="238.7" y="144.5">7</text>
<text x="238.7" y="147.1">9</text>
<text x="247" y="147.1">10</text>
<text x="247" y="149.6">12</text>
<text x="247.6" y="144.5">8</text>
<text x="35.5" y="153.4">RESB</text>
<text x="36" y="155.9">PHI2</text>
<text x="36.4" y="150.8">RWB</text>
<text x="45.7" y="154.7">27</text>
<text x="46.3" y="152.1">4</text>
<text x="71.1" y="154.7">16</text>
<text x="71.7" y="152.1">9</text>
<text x="80" y="153.4">CTSIN</text>
<text x="193.1" y="150.8">A13</text>
<text x="193.1" y="153.4">A14</text>
<text x="193.1" y="155.9">A15</text>
<text x="203.8" y="152.1">5</text>
<text x="203.8" y="154.7">6</text>
<text x="221.5" y="152.1">9</text>
<text x="221.5" y="154.7">7</text>
<text x="238.1" y="152.1">13</text>
<text x="238.1" y="154.7">15</text>
<text x="247" y="152.1">14</text>
<text x="247" y="154.7">16</text>
<text x="38.1" y="161">A1</text>
<text x="45.7" y="159.8">14</text>
<text x="71.1" y="157.2">17</text>
<text x="71.1" y="159.8">11</text>
<text x="79.1" y="161">DTROUT</text>
<text x="80" y="158.4">DSRIN</text>
<text x="213.1" y="159.5" transform="rotate(-90 213.1 159.5)">8</text>
<text x="38.1" y="163.5">A0</text>
<text x="45.7" y="162.3">13</text>
<text x="45.7" y="167.4">25</text>
<text x="71.7" y="162.3">8</text>
<text x="71.7" y="167.4">5</text>
<text x="79.1" y="163.5">RTSOUT</text>
<text x="38" y="173.7">D5</text>
<text x="38" y="168.6">D7</text>
<text x="38" y="171.1">D6</text>
<text x="45.7" y="169.9">24</text>
<text x="45.7" y="172.5">23</text>
<text x="98.2" y="172.4">DCDIN</text>
<text x="109.1" y="173.7">2</text>
<text x="109.1" y="171.2">3</text>
<text x="38" y="178.8">D3</text>
<text x="38" y="176.2">D4</text>
<text x="45.7" y="175">22</text>
<text x="45.7" y="177.5">21</text>
<text x="109.1" y="176.3">1</text>
<text x="10.3" y="185.9">D</text>
<text x="38" y="181.3">D2</text>
<text x="38" y="183.8">D1</text>
<text x="45.7" y="180.1">20</text>
<text x="45.7" y="182.6">19</text>
<text x="45.7" y="185.2">18</text>
<text x="267.7" y="185.9">D</text>
<text x="38" y="186.4">D0</text>
<text x="59.4" y="192.5" transform="rotate(-90 59.4 192.5)">1</text>
<text x="35" y="205.8">1</text>
<text x="85" y="205.8">2</text>
<text x="135" y="205.8">3</text>
<text x="185" y="205.8">4</text>
<text x="235" y="205.8">5</text>
</g>
<g font-size="1.8" fill="#008484">
<text x="46.7" y="25.8">6502</text>
<text x="52.7" y="25.8">Card</text>
<text x="58.2" y="25.8">Edge</text>
<text x="107.5" y="28.5">100nF</text>
<text x="109.1" y="26.2">C1</text>
<text x="193.8" y="28.5">100nF</text>
<text x="195.5" y="26.2">C2</text>
<text x="48" y="30.1">GND</text>
<text x="48" y="32.6">RESB</text>
<text x="48" y="35.2">IRQB</text>
<text x="61.3" y="32.6">EXP1</text>
<text x="61.3" y="35.2">EXP0</text>
<text x="62.5" y="30.1">VCC</text>
<text x="48" y="37.7">NMIB</text>
<text x="48" y="40.2">RDY</text>
<text x="62.6" y="37.7">A15</text>
<text x="62.6" y="40.2">A14</text>
<text x="129.2" y="39">U1</text>
<text x="129.2" y="41.5">MAX232</text>
<text x="215.6" y="39">U2</text>
<text x="215.6" y="41.5">MAX232</text>
<text x="48" y="42.8">BE</text>
<text x="48" y="45.3">RWB</text>
<text x="48" y="47.9">SYNC</text>
<text x="62.6" y="42.8">A13</text>
<text x="62.6" y="45.3">A12</text>
<text x="62.6" y="47.9">A11</text>
<text x="112.8" y="46.6">C1+</text>
<text x="137" y="46.6">C2+</text>
<text x="199.1" y="46.6">C1+</text>
<text x="223.3" y="46.6">C2+</text>
<text x="48" y="50.4">PHI2</text>
<text x="48" y="52.9">EXP3</text>
<text x="62.6" y="50.4">A10</text>
<text x="63.8" y="52.9">A9</text>
<text x="92.8" y="51.8">1uF</text>
<text x="93.3" y="49.5">C3</text>
<text x="127.9" y="48" transform="rotate(-90 127.9 48)">VCC</text>
<text x="156.6" y="48.4">C4</text>
<text x="156.7" y="50.6">1uF</text>
<text x="179.1" y="51.8">1uF</text>
<text x="179.6" y="49.5">C5</text>
<text x="214.2" y="48" transform="rotate(-90 214.2 48)">VCC</text>
<text x="243" y="48.4">C6</text>
<text x="243" y="50.6">1uF</text>
<text x="48" y="55.5">EXP2</text>
<text x="48" y="58">D7</text>
<text x="63.8" y="55.5">A8</text>
<text x="63.8" y="58">A7</text>
<text x="112.8" y="54.2">C1-</text>
<text x="137" y="54.2">C2-</text>
<text x="137.2" y="59.3">VS+</text>
<text x="156.2" y="57.3">1uF</text>
<text x="156.4" y="55.2">C7</text>
<text x="199.1" y="54.2">C1-</text>
<text x="223.3" y="54.2">C2-</text>
<text x="223.5" y="59.3">VS+</text>
<text x="242.5" y="57.3">1uF</text>
<text x="242.8" y="55.2">C8</text>
<text x="48" y="60.6">D6</text>
<text x="48" y="63.1">D5</text>
<text x="48" y="65.6">D4</text>
<text x="63.8" y="60.6">A6</text>
<text x="63.8" y="63.1">A5</text>
<text x="63.8" y="65.6">A4</text>
<text x="155.9" y="65.1">1uF</text>
<text x="156.1" y="63.1">C9</text>
<text x="241.9" y="63.1">C10</text>
<text x="242.3" y="65.1">1uF</text>
<text x="48" y="68.2">D3</text>
<text x="48" y="70.7">D2</text>
<text x="63.8" y="68.2">A3</text>
<text x="63.8" y="70.7">A2</text>
<text x="112.8" y="72">T1IN</text>
<text x="135.2" y="72">T1OUT</text>
<text x="137.2" y="66.9">VS-</text>
<text x="199.1" y="72">T1IN</text>
<text x="221.6" y="72">T1OUT</text>
<text x="223.5" y="66.9">VS-</text>
<text x="48" y="73.3">D1</text>
<text x="48" y="75.8">D0</text>
<text x="63.8" y="73.3">A1</text>
<text x="63.8" y="75.8">A0</text>
<text x="112.8" y="77.1">T2IN</text>
<text x="135.2" y="77.1">T2OUT</text>
<text x="199.1" y="77.1">T2IN</text>
<text x="221.6" y="77.1">T2OUT</text>
<text x="48" y="78.3">VCC</text>
<text x="62.2" y="78.3">GND</text>
<text x="112.8" y="82.1">R1OUT</text>
<text x="136.6" y="82.1">R1IN</text>
<text x="199.1" y="82.1">R1OUT</text>
<text x="223" y="82.1">R1IN</text>
<text x="112.8" y="87.2">R2OUT</text>
<text x="136.6" y="87.2">R2IN</text>
<text x="199.1" y="87.2">R2OUT</text>
<text x="223" y="87.2">R2IN</text>
<text x="127.9" y="93" transform="rotate(-90 127.9 93)">GND</text>
<text x="214.2" y="93" transform="rotate(-90 214.2 93)">GND</text>
<text x="154.9" y="107.8">J2</text>
<text x="154.9" y="110.1">DB9</text>
<text x="159.9" y="110.1">MALE (DTE)</text>
<text x="70.6" y="122.5">100nF</text>
<text x="71.7" y="120.2">C11</text>
<text x="32.9" y="128.4">D1</text>
<text x="61.9" y="127.9">U4</text>
<text x="61.9" y="130.4">6551</text>
<text x="111.1" y="130.4">C12</text>
<text x="215.7" y="130.9">U3</text>
<text x="60.6" y="136.9" transform="rotate(-90 60.6 136.9)">VCC</text>
<text x="110.6" y="132.7">22pF</text>
<text x="215.4" y="133.4">74HC138</text>
<text x="242.6" y="134.8">J3</text>
<text x="32.5" y="141.1">JP1</text>
<text x="49.3" y="138">IRQB</text>
<text x="49.3" y="143.1">CS0</text>
<text x="66.2" y="138">RXD</text>
<text x="66.5" y="140.6">TXD</text>
<text x="97.8" y="140.6">JP2</text>
<text x="108" y="141.8">Y1</text>
<text x="206.2" y="138">A0</text>
<text x="206.2" y="140.6">A1</text>
<text x="206.2" y="143.1">A2</text>
<text x="214.2" y="139" transform="rotate(-90 214.2 139)">VCC</text>
<text x="218" y="138">~{Y0}</text>
<text x="218" y="140.6">~{Y1}</text>
<text x="218" y="143.1">~{Y2}</text>
<text x="49.3" y="145.6">CS1B</text>
<text x="64.3" y="148.2">XTALO</text>
<text x="65" y="145.6">XTALI</text>
<text x="97" y="148.3">R1</text>
<text x="108" y="144.4">1.8432</text>
<text x="115.8" y="144.4">Mhz</text>
<text x="124.5" y="146.9">JP3</text>
<text x="187.8" y="149.1" transform="rotate(-90 187.8 149.1)">100nF</text>
<text x="190.1" y="148" transform="rotate(-90 190.1 148)">C13</text>
<text x="218" y="145.6">~{Y3}</text>
<text x="218" y="148.2">~{Y4}</text>
<text x="49.3" y="150.7">RWB</text>
<text x="49.3" y="153.3">RESB</text>
<text x="49.3" y="155.8">PHI2</text>
<text x="64.8" y="155.8">DCDB</text>
<text x="65.2" y="153.3">CTSB</text>
<text x="97" y="150.6">1M</text>
<text x="206.2" y="150.7">~{E0}</text>
<text x="206.2" y="153.3">~{E1}</text>
<text x="206.2" y="155.8">E2</text>
<text x="218" y="150.7">~{Y5}</text>
<text x="218" y="153.3">~{Y6}</text>
<text x="218" y="155.8">~{Y7}</text>
<text x="49.3" y="160.9">RS1</text>
<text x="64.9" y="158.3">DSRB</text>
<text x="65.1" y="160.9">DTRB</text>
<text x="214.2" y="157" transform="rotate(-90 214.2 157)">GND</text>
<text x="49.3" y="163.4">RS0</text>
<text x="65.2" y="163.4">RTSB</text>
<text x="109.8" y="166.6">J4</text>
<text x="49.3" y="168.5">D7</text>
<text x="49.3" y="171">D6</text>
<text x="49.3" y="173.6">D5</text>
<text x="66.2" y="168.5">RXC</text>
<text x="105.5" y="168.9">DCD Select</text>
<text x="49.3" y="176.1">D4</text>
<text x="49.3" y="178.7">D3</text>
<text x="49.3" y="181.2">D2</text>
<text x="49.3" y="183.7">D1</text>
<text x="49.3" y="186.3">D0</text>
<text x="60.6" y="189.5" transform="rotate(-90 60.6 189.5)">GND</text>
</g>
<g font-size="1.8" fill="#0000c2">
<text x="91" y="127.1">Close</text>
<text x="97.4" y="127.1">J2</text>
<text x="100.7" y="127.1">&amp;</text>
<text x="103.5" y="127.1">J3</text>
<text x="106.8" y="127.1">for</text>
<text x="110.6" y="127.1">WDC W65C51</text>
</g>
<g font-size="1.8">
<text x="227.3" y="136.9">$8000</text>
<text x="227.3" y="139.4">$8400</text>
<text x="227.3" y="142">$8800</text>
<text x="227.3" y="147.1">$9000</text>
<text x="227.3" y="144.5">$8C00</text>
<text x="227.3" y="149.6">$9400</text>
<text x="227.3" y="152.1">$9800</text>
<text x="227.3" y="154.7">$9C00</text>
</g>
</svg>
